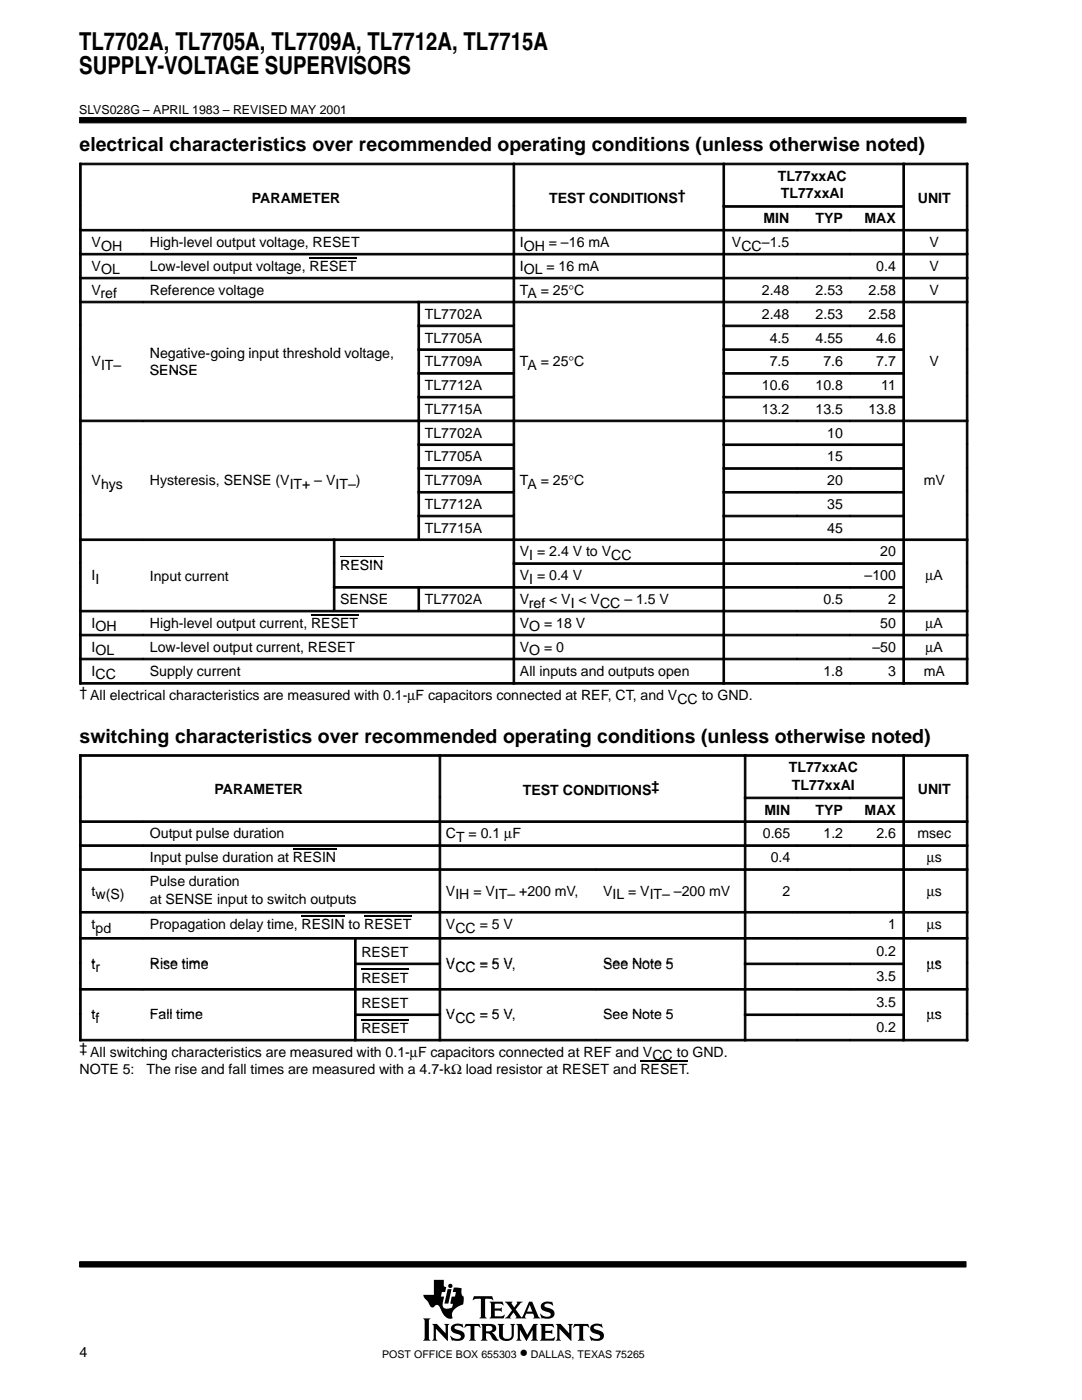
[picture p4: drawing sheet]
<svg xmlns="http://www.w3.org/2000/svg" width="216mm" height="279mm" viewBox="0 0 216 279" stroke-linecap="round" stroke-linejoin="round" font-family="sans-serif">
<g fill="#000" stroke="#000" stroke-width=".2">
<path d="M15.9 23.5h176.9v1h-176.9z" fill-rule="evenodd"/>
<path d="M15.9 251.8h176.9v1.1h-176.9z" fill-rule="evenodd"/>
</g>
<g fill="#000">
<path d="M89.3 257.3h.8l-.6 2.9h-.8z"/>
<path d="M84.4 263.1h1.5l-.3 .4v3.7l.3 .4h-1.5l.3-.6v-3.4z" fill-rule="evenodd"/>
<path d="M86.2 264.2h1l1.7 1.9v-1.5l-.3-.4h1.1l-.3 .4v3l-2.4-2.4v2l.3 .4h-1.1l.3-.6v-2.3z" fill-rule="evenodd"/>
<path d="M86.6 255.4h2v1.3l.4 .2-.2 1h-.6l-.2 .9h.6l-.2 1.1a1.11 1.11 0 0 0 .3 1.2l.6 .1 .9-.3 .2-.7-.5-.1 .2-1.3h.7l.2-.9h-.7l.3-1 1.5 .2v1l.1 .4 .3 .3v.9a.54 .54 0 0 1-.4 .7l-.4 .2a2.35 2.35 0 0 0-1.5 1.6v.4a.29 .29 0 0 1 .1 .3 .29 .29 0 0 1-.2 .3h-.1a2.21 2.21 0 0 1-2-1.9l-.1-.1a.68 .68 0 0 0-.5-.7 .68 .68 0 0 0-.8 .4 .88 .88 0 0 1-1.1-.9l-.8-.9-.2-.7h2.1z" fill-rule="evenodd"/>
<path d="M90.2 264.5a2.17 2.17 0 0 1 1.9-.2l.1-.1 .3 .8-.8-.4h-.7a.36 .36 0 0 0-.3 .4 .36 .36 0 0 0 .4 .3l.3 .1a1.19 1.19 0 0 1 1.3 1.5l-.1 .1a1.23 1.23 0 0 1-1.1 .6l-1.1-.1-.2 .1-.4-1h.1a1.37 1.37 0 0 0 2.1 .3 .6 .6 0 0 0-.8-.7 1.08 1.08 0 0 1-1-.5 1.08 1.08 0 0 1 0-1.1z" fill-rule="evenodd"/>
<path d="M92.9 264.2h2.8l.2 .8-.5-.4h-.6l-.1 .2v2.4l.3 .4h-1.4l.2-.3 .1-.3v-2.3l-.7-.1-.6 .4z" fill-rule="evenodd"/>
<path d="M94.6 258.7h3.6l.2 .8-.7-.3-.9 .1v3.4l.3 .4h-1.4l.3-.4v-3.4l-1-.1-.7 .3z" fill-rule="evenodd"/>
<path d="M95.9 264.2h2.1a.85 .85 0 0 1 1 .8 .85 .85 0 0 1-.9 .9l.4 .3 .7 1 .4 .2-.2 .1a1.11 1.11 0 0 1-1.4-.9l-.3-.4-.7-.1v1l.3 .5h-1.4l.3-.6v-2.3z" fill-rule="evenodd"/>
<path d="M97.7 259.8h2.6l.2 .7-.7-.3-1.1 .1v.8h1.1l.3-.2v.9l-.3-.2h-1.1v1l.1 .1h1.3l.5-.3h.1l-.2 .7h-2.8l.3-.5v-2.3z" fill-rule="evenodd"/>
<path d="M99.3 264.2h1.3l-.3 .4 .1 2.2 .2 .3 .8 .1a.73 .73 0 0 0 .7-.8v-1.8l-.3-.4h1l-.3 .4v1.9a1.56 1.56 0 0 1-1.3 1.2 1.56 1.56 0 0 1-1.5-.7l-.1-2.4z" fill-rule="evenodd"/>
<path d="M103 264.2h1.1l1.1 2.2 1.2-2.2h.9l-.3 .4v2.6l.4 .4h-1.4l.3-.4v-1.8l-1.3 2.2-1.3-2.2v1.7l.4 .5h-1.1l.3-.6v-2.3z" fill-rule="evenodd"/>
<path d="M100.7 259.8h1.6l-.2 .4 .5 .7 .6-.8-.1-.3h1.2l-.5 .3-.9 1.2 1 1.5a.22 .22 0 0 0 .3 .1 .22 .22 0 0 0 .1-.3l1.3-2.8h.6l1.2 2.9 .4 .4-1.4-.1a.24 .24 0 0 0 .2-.1 .24 .24 0 0 0 0-.3l-.2-.4h-1.4l-.3 .6 .3 .3h-2.2l.2-.3-.5-.9-.7 .9 .2 .3h-1.3l.5-.4 1-1.2z" fill-rule="evenodd"/>
<path d="M108.1 260.2l.1-.1a1.88 1.88 0 0 1 1.4-.3l.4 .1 .2-.2 .2 .8-1.1-.4a.44 .44 0 0 0-.7 .4 .44 .44 0 0 0 .6 .5 1.34 1.34 0 0 1 1.4 1.3 1.13 1.13 0 0 1-1.1 .9h-.8a.37 .37 0 0 0-.6 0l-.3-1h.1l.6 .5 .8 .1a.47 .47 0 0 0 .6-.5 .47 .47 0 0 0-.5-.4l-.2-.1a1.11 1.11 0 0 1-1.2-1.5z" fill-rule="evenodd"/>
<path d="M107.7 264.2h2.6l.2 .8-.6-.4-1.1 .1v.9h1l.4-.3v1l-.3-.3h-1.1v1.1h1.4l.5-.3-.2 .8h-2.8l.3-.6v-2.3z" fill-rule="evenodd"/>
<path d="M110.9 264.2h1l1.7 1.9v-1.5l-.3-.4h1l-.3 .4v3l-2.4-2.4v2l.3 .4h-1l.3-.4v-2.6z" fill-rule="evenodd"/>
<path d="M114.6 264.2h2.8l.2 .8-.5-.4h-.6l-.1 .2v2.4l.3 .4h-1.4l.3-.4v-2.4l-.1-.2h-.6l-.6 .4z" fill-rule="evenodd"/>
<path d="M118 264.5a2.12 2.12 0 0 1 1.9-.2l.1-.1 .3 .8-.8-.4h-.7a.35 .35 0 0 0-.3 .3 .35 .35 0 0 0 .2 .4l.5 .1a1.16 1.16 0 0 1 1.2 1.6 1.23 1.23 0 0 1-1.1 .6l-1.1-.1-.2 .1-.4-1 .9 .5 .7 .1a.47 .47 0 0 0 .6-.4 .47 .47 0 0 0-.6-.5 1.28 1.28 0 0 1-1.4-1.4z" fill-rule="evenodd"/>
<circle cx="89.9" cy="256.6" r=".43"/>
</g>
<g fill="#fff">
<path d="M105.7 260.4l.5 1.4h-1z"/>
<path d="M97 264.7l.6-.1a.56 .56 0 0 1 .7 .5 .56 .56 0 0 1-.7 .6h-.6z" fill-rule="evenodd"/>
</g>
<g fill="#000" stroke="#000" stroke-width=".2">
<path d="M15.9 32.6h.3v8.4h-.3z" fill-rule="evenodd"/>
<path d="M15.9 32.6h86.5v.3h-86.5z" fill-rule="evenodd"/>
<path d="M102.4 32.6h.3v8.4h-.3z" fill-rule="evenodd"/>
<path d="M102.4 32.6h41.8v.3h-41.8z" fill-rule="evenodd"/>
<path d="M144.3 32.6h.3v8.4h-.3z" fill-rule="evenodd"/>
<path d="M144.3 32.6h35.8v.3h-35.8z" fill-rule="evenodd"/>
<path d="M180.2 32.6h.3v8.4h-.3z" fill-rule="evenodd"/>
<path d="M180.2 32.6h12.9v.3h-12.9z" fill-rule="evenodd"/>
<path d="M192.8 32.6h.3v8.4h-.3z" fill-rule="evenodd"/>
<path d="M15.9 41h.3v4.8h-.3z" fill-rule="evenodd"/>
<path d="M15.9 45.8h.3v4.7h-.3z" fill-rule="evenodd"/>
<path d="M15.9 45.8h12.6v.3h-12.6z" fill-rule="evenodd"/>
<path d="M15.9 50.6h.3v4.7h-.3z" fill-rule="evenodd"/>
<path d="M15.9 50.6h12.6v.3h-12.6z" fill-rule="evenodd"/>
<path d="M15.9 55.3h.3v4.8h-.3z" fill-rule="evenodd"/>
<path d="M15.9 55.3h12.6v.4h-12.6z" fill-rule="evenodd"/>
<path d="M28.5 45.8h73.9v.3h-73.9z" fill-rule="evenodd"/>
<path d="M28.5 50.6h73.9v.3h-73.9z" fill-rule="evenodd"/>
<path d="M28.5 55.3h73.9v.4h-73.9z" fill-rule="evenodd"/>
<path d="M102.4 41h.3v4.8h-.3z" fill-rule="evenodd"/>
<path d="M102.4 45.8h.3v4.7h-.3z" fill-rule="evenodd"/>
<path d="M102.4 45.8h41.8v.3h-41.8z" fill-rule="evenodd"/>
<path d="M102.4 50.6h.3v4.7h-.3z" fill-rule="evenodd"/>
<path d="M102.4 50.6h41.8v.3h-41.8z" fill-rule="evenodd"/>
<path d="M102.4 55.3h.3v4.8h-.3z" fill-rule="evenodd"/>
<path d="M102.4 55.3h41.8v.4h-41.8z" fill-rule="evenodd"/>
<path d="M144.3 41h.3v4.8h-.3z" fill-rule="evenodd"/>
<path d="M144.3 41h14.7v.4h-14.7z" fill-rule="evenodd"/>
<path d="M144.3 45.8h.3v4.7h-.3z" fill-rule="evenodd"/>
<path d="M144.3 45.8h14.7v.3h-14.7z" fill-rule="evenodd"/>
<path d="M144.3 50.6h.3v4.7h-.3z" fill-rule="evenodd"/>
<path d="M144.3 50.6h14.7v.3h-14.7z" fill-rule="evenodd"/>
<path d="M144.3 55.3h.3v4.8h-.3z" fill-rule="evenodd"/>
<path d="M144.3 55.3h14.7v.4h-14.7z" fill-rule="evenodd"/>
<path d="M159 41h10.6v.4h-10.6z" fill-rule="evenodd"/>
<path d="M159 45.8h10.6v.3h-10.6z" fill-rule="evenodd"/>
<path d="M159 50.6h10.6v.3h-10.6z" fill-rule="evenodd"/>
<path d="M159 55.3h10.6v.4h-10.6z" fill-rule="evenodd"/>
<path d="M169.6 41h10.5v.4h-10.5z" fill-rule="evenodd"/>
<path d="M169.6 45.8h10.5v.3h-10.5z" fill-rule="evenodd"/>
<path d="M169.6 50.6h10.5v.3h-10.5z" fill-rule="evenodd"/>
<path d="M169.6 55.3h10.5v.4h-10.5z" fill-rule="evenodd"/>
<path d="M180.2 41h.3v4.8h-.3z" fill-rule="evenodd"/>
<path d="M180.2 45.8h.3v4.7h-.3z" fill-rule="evenodd"/>
<path d="M180.2 45.8h12.9v.3h-12.9z" fill-rule="evenodd"/>
<path d="M180.2 50.6h.3v4.7h-.3z" fill-rule="evenodd"/>
<path d="M180.2 50.6h12.9v.3h-12.9z" fill-rule="evenodd"/>
<path d="M180.2 55.3h.3v4.8h-.3z" fill-rule="evenodd"/>
<path d="M180.2 55.3h12.9v.4h-12.9z" fill-rule="evenodd"/>
<path d="M192.8 41h.3v4.8h-.3z" fill-rule="evenodd"/>
<path d="M192.8 45.8h.3v4.7h-.3z" fill-rule="evenodd"/>
<path d="M192.8 50.6h.3v4.7h-.3z" fill-rule="evenodd"/>
<path d="M192.8 55.3h.3v4.8h-.3z" fill-rule="evenodd"/>
<path d="M15.9 60.1h.3v4.8h-.3z" fill-rule="evenodd"/>
<path d="M15.9 60.1h12.6v.3h-12.6z" fill-rule="evenodd"/>
<path d="M15.9 64.9h.3v4.7h-.3z" fill-rule="evenodd"/>
<path d="M15.9 69.6h.3v4.7h-.3z" fill-rule="evenodd"/>
<path d="M15.9 74.4h.3v4.7h-.3z" fill-rule="evenodd"/>
<path d="M15.9 79.1h.3v4.7h-.3z" fill-rule="evenodd"/>
<path d="M28.5 60.1h54.9v.3h-54.9z" fill-rule="evenodd"/>
<path d="M83.4 60.1h.3v4.8h-.3z" fill-rule="evenodd"/>
<path d="M83.4 60.1h19v.3h-19z" fill-rule="evenodd"/>
<path d="M83.4 64.9h.3v4.7h-.3z" fill-rule="evenodd"/>
<path d="M83.4 64.9h19v.3h-19z" fill-rule="evenodd"/>
<path d="M83.4 69.6h.3v4.7h-.3z" fill-rule="evenodd"/>
<path d="M83.4 69.6h19v.3h-19z" fill-rule="evenodd"/>
<path d="M83.4 74.4h.3v4.7h-.3z" fill-rule="evenodd"/>
<path d="M83.4 74.4h19v.3h-19z" fill-rule="evenodd"/>
<path d="M83.4 79.1h.3v4.7h-.3z" fill-rule="evenodd"/>
<path d="M83.4 79.1h19v.3h-19z" fill-rule="evenodd"/>
<path d="M102.4 60.1h.3v4.8h-.3z" fill-rule="evenodd"/>
<path d="M102.4 60.1h41.8v.3h-41.8z" fill-rule="evenodd"/>
<path d="M102.4 64.9h.3v4.7h-.3z" fill-rule="evenodd"/>
<path d="M102.4 69.6h.3v4.7h-.3z" fill-rule="evenodd"/>
<path d="M102.4 74.4h.3v4.7h-.3z" fill-rule="evenodd"/>
<path d="M102.4 79.1h.3v4.7h-.3z" fill-rule="evenodd"/>
<path d="M144.3 60.1h.3v4.8h-.3z" fill-rule="evenodd"/>
<path d="M144.3 60.1h14.7v.3h-14.7z" fill-rule="evenodd"/>
<path d="M144.3 64.9h.3v4.7h-.3z" fill-rule="evenodd"/>
<path d="M144.3 64.9h14.7v.3h-14.7z" fill-rule="evenodd"/>
<path d="M144.3 69.6h.3v4.7h-.3z" fill-rule="evenodd"/>
<path d="M144.3 69.6h14.7v.3h-14.7z" fill-rule="evenodd"/>
<path d="M144.3 74.4h.3v4.7h-.3z" fill-rule="evenodd"/>
<path d="M144.3 74.4h14.7v.3h-14.7z" fill-rule="evenodd"/>
<path d="M144.3 79.1h.3v4.7h-.3z" fill-rule="evenodd"/>
<path d="M144.3 79.1h14.7v.3h-14.7z" fill-rule="evenodd"/>
<path d="M159 60.1h10.6v.3h-10.6z" fill-rule="evenodd"/>
<path d="M159 64.9h10.6v.3h-10.6z" fill-rule="evenodd"/>
<path d="M159 69.6h10.6v.3h-10.6z" fill-rule="evenodd"/>
<path d="M159 74.4h10.6v.3h-10.6z" fill-rule="evenodd"/>
<path d="M159 79.1h10.6v.3h-10.6z" fill-rule="evenodd"/>
<path d="M169.6 60.1h10.5v.3h-10.5z" fill-rule="evenodd"/>
<path d="M169.6 64.9h10.5v.3h-10.5z" fill-rule="evenodd"/>
<path d="M169.6 69.6h10.5v.3h-10.5z" fill-rule="evenodd"/>
<path d="M169.6 74.4h10.5v.3h-10.5z" fill-rule="evenodd"/>
<path d="M169.6 79.1h10.5v.3h-10.5z" fill-rule="evenodd"/>
<path d="M180.2 60.1h.3v4.8h-.3z" fill-rule="evenodd"/>
<path d="M180.2 60.1h12.9v.3h-12.9z" fill-rule="evenodd"/>
<path d="M180.2 64.9h.3v4.7h-.3z" fill-rule="evenodd"/>
<path d="M180.2 69.6h.3v4.7h-.3z" fill-rule="evenodd"/>
<path d="M180.2 74.4h.3v4.7h-.3z" fill-rule="evenodd"/>
<path d="M180.2 79.1h.3v4.7h-.3z" fill-rule="evenodd"/>
<path d="M192.8 60.1h.3v4.8h-.3z" fill-rule="evenodd"/>
<path d="M192.8 64.9h.3v4.7h-.3z" fill-rule="evenodd"/>
<path d="M192.8 69.6h.3v4.7h-.3z" fill-rule="evenodd"/>
<path d="M192.8 74.4h.3v4.7h-.3z" fill-rule="evenodd"/>
<path d="M192.8 79.1h.3v4.7h-.3z" fill-rule="evenodd"/>
<path d="M15.9 83.8h.3v4.8h-.3z" fill-rule="evenodd"/>
<path d="M15.9 83.8h12.6v.4h-12.6z" fill-rule="evenodd"/>
<path d="M15.9 88.6h.3v4.7h-.3z" fill-rule="evenodd"/>
<path d="M15.9 93.3h.3v4.8h-.3z" fill-rule="evenodd"/>
<path d="M15.9 98.1h.3v4.7h-.3z" fill-rule="evenodd"/>
<path d="M28.5 83.8h54.9v.4h-54.9z" fill-rule="evenodd"/>
<path d="M83.4 83.8h.3v4.8h-.3z" fill-rule="evenodd"/>
<path d="M83.4 83.8h19v.4h-19z" fill-rule="evenodd"/>
<path d="M83.4 88.6h.3v4.7h-.3z" fill-rule="evenodd"/>
<path d="M83.4 88.6h19v.3h-19z" fill-rule="evenodd"/>
<path d="M83.4 93.3h.3v4.8h-.3z" fill-rule="evenodd"/>
<path d="M83.4 93.3h19v.4h-19z" fill-rule="evenodd"/>
<path d="M83.4 98.1h.3v4.7h-.3z" fill-rule="evenodd"/>
<path d="M83.4 98.1h19v.3h-19z" fill-rule="evenodd"/>
<path d="M102.4 83.8h.3v4.8h-.3z" fill-rule="evenodd"/>
<path d="M102.4 83.8h41.8v.4h-41.8z" fill-rule="evenodd"/>
<path d="M102.4 88.6h.3v4.7h-.3z" fill-rule="evenodd"/>
<path d="M102.4 93.3h.3v4.8h-.3z" fill-rule="evenodd"/>
<path d="M102.4 98.1h.3v4.7h-.3z" fill-rule="evenodd"/>
<path d="M144.3 83.8h.3v4.8h-.3z" fill-rule="evenodd"/>
<path d="M144.3 83.8h14.7v.4h-14.7z" fill-rule="evenodd"/>
<path d="M144.3 88.6h.3v4.7h-.3z" fill-rule="evenodd"/>
<path d="M144.3 88.6h14.7v.3h-14.7z" fill-rule="evenodd"/>
<path d="M144.3 93.3h.3v4.8h-.3z" fill-rule="evenodd"/>
<path d="M144.3 93.3h14.7v.4h-14.7z" fill-rule="evenodd"/>
<path d="M144.3 98.1h.3v4.7h-.3z" fill-rule="evenodd"/>
<path d="M144.3 98.1h14.7v.3h-14.7z" fill-rule="evenodd"/>
<path d="M159 83.8h10.6v.4h-10.6z" fill-rule="evenodd"/>
<path d="M159 88.6h10.6v.3h-10.6z" fill-rule="evenodd"/>
<path d="M159 93.3h10.6v.4h-10.6z" fill-rule="evenodd"/>
<path d="M159 98.1h10.6v.3h-10.6z" fill-rule="evenodd"/>
<path d="M169.6 83.8h10.5v.4h-10.5z" fill-rule="evenodd"/>
<path d="M169.6 88.6h10.5v.3h-10.5z" fill-rule="evenodd"/>
<path d="M169.6 93.3h10.5v.4h-10.5z" fill-rule="evenodd"/>
<path d="M169.6 98.1h10.5v.3h-10.5z" fill-rule="evenodd"/>
<path d="M180.2 83.8h.3v4.8h-.3z" fill-rule="evenodd"/>
<path d="M180.2 83.8h12.9v.4h-12.9z" fill-rule="evenodd"/>
<path d="M180.2 88.6h.3v4.7h-.3z" fill-rule="evenodd"/>
<path d="M180.2 93.3h.3v4.8h-.3z" fill-rule="evenodd"/>
<path d="M180.2 98.1h.3v4.7h-.3z" fill-rule="evenodd"/>
<path d="M192.8 83.8h.3v4.8h-.3z" fill-rule="evenodd"/>
<path d="M192.8 88.6h.3v4.7h-.3z" fill-rule="evenodd"/>
<path d="M192.8 93.3h.3v4.8h-.3z" fill-rule="evenodd"/>
<path d="M192.8 98.1h.3v4.7h-.3z" fill-rule="evenodd"/>
<path d="M15.9 102.8h.3v4.7h-.3z" fill-rule="evenodd"/>
<path d="M15.9 107.6h.3v4.7h-.3z" fill-rule="evenodd"/>
<path d="M15.9 107.6h12.6v.3h-12.6z" fill-rule="evenodd"/>
<path d="M15.9 112.3h.3v4.7h-.3z" fill-rule="evenodd"/>
<path d="M15.9 117.1h.3v4.7h-.3z" fill-rule="evenodd"/>
<path d="M28.5 107.6h38v.3h-38z" fill-rule="evenodd"/>
<path d="M66.5 107.6h.3v4.7h-.3z" fill-rule="evenodd"/>
<path d="M66.5 107.6h35.9v.3h-35.9z" fill-rule="evenodd"/>
<path d="M66.5 112.3h.3v4.7h-.3z" fill-rule="evenodd"/>
<path d="M66.5 117.1h.3v4.7h-.3z" fill-rule="evenodd"/>
<path d="M66.5 117.1h16.9v.3h-16.9z" fill-rule="evenodd"/>
<path d="M83.4 102.8h.3v4.7h-.3z" fill-rule="evenodd"/>
<path d="M83.4 102.8h19v.3h-19z" fill-rule="evenodd"/>
<path d="M83.4 117.1h.3v4.7h-.3z" fill-rule="evenodd"/>
<path d="M83.4 117.1h19v.3h-19z" fill-rule="evenodd"/>
<path d="M102.4 102.8h.3v4.7h-.3z" fill-rule="evenodd"/>
<path d="M102.4 107.6h.3v4.7h-.3z" fill-rule="evenodd"/>
<path d="M102.4 107.6h41.8v.3h-41.8z" fill-rule="evenodd"/>
<path d="M102.4 112.3h.3v4.7h-.3z" fill-rule="evenodd"/>
<path d="M102.4 112.3h41.8v.3h-41.8z" fill-rule="evenodd"/>
<path d="M102.4 117.1h.3v4.7h-.3z" fill-rule="evenodd"/>
<path d="M102.4 117.1h41.8v.3h-41.8z" fill-rule="evenodd"/>
<path d="M144.3 102.8h.3v4.7h-.3z" fill-rule="evenodd"/>
<path d="M144.3 102.8h14.7v.3h-14.7z" fill-rule="evenodd"/>
<path d="M144.3 107.6h.3v4.7h-.3z" fill-rule="evenodd"/>
<path d="M144.3 107.6h14.7v.3h-14.7z" fill-rule="evenodd"/>
<path d="M144.3 112.3h.3v4.7h-.3z" fill-rule="evenodd"/>
<path d="M144.3 112.3h14.7v.3h-14.7z" fill-rule="evenodd"/>
<path d="M144.3 117.1h.3v4.7h-.3z" fill-rule="evenodd"/>
<path d="M144.3 117.1h14.7v.3h-14.7z" fill-rule="evenodd"/>
<path d="M159 102.8h10.6v.3h-10.6z" fill-rule="evenodd"/>
<path d="M159 107.6h10.6v.3h-10.6z" fill-rule="evenodd"/>
<path d="M159 112.3h10.6v.3h-10.6z" fill-rule="evenodd"/>
<path d="M159 117.1h10.6v.3h-10.6z" fill-rule="evenodd"/>
<path d="M169.6 102.8h10.5v.3h-10.5z" fill-rule="evenodd"/>
<path d="M169.6 107.6h10.5v.3h-10.5z" fill-rule="evenodd"/>
<path d="M169.6 112.3h10.5v.3h-10.5z" fill-rule="evenodd"/>
<path d="M169.6 117.1h10.5v.3h-10.5z" fill-rule="evenodd"/>
<path d="M180.2 102.8h.3v4.7h-.3z" fill-rule="evenodd"/>
<path d="M180.2 107.6h.3v4.7h-.3z" fill-rule="evenodd"/>
<path d="M180.2 107.6h12.9v.3h-12.9z" fill-rule="evenodd"/>
<path d="M180.2 112.3h.3v4.7h-.3z" fill-rule="evenodd"/>
<path d="M180.2 117.1h.3v4.7h-.3z" fill-rule="evenodd"/>
<path d="M192.8 102.8h.3v4.7h-.3z" fill-rule="evenodd"/>
<path d="M192.8 107.6h.3v4.7h-.3z" fill-rule="evenodd"/>
<path d="M192.8 112.3h.3v4.7h-.3z" fill-rule="evenodd"/>
<path d="M192.8 117.1h.3v4.7h-.3z" fill-rule="evenodd"/>
<path d="M15.9 121.8h.3v4.8h-.3z" fill-rule="evenodd"/>
<path d="M15.9 121.8h12.6v.3h-12.6z" fill-rule="evenodd"/>
<path d="M15.9 126.6h.3v4.7h-.3z" fill-rule="evenodd"/>
<path d="M15.9 126.6h12.6v.3h-12.6z" fill-rule="evenodd"/>
<path d="M15.9 131.4h.3v5.1h-.3z" fill-rule="evenodd"/>
<path d="M15.9 131.4h12.6v.3h-12.6z" fill-rule="evenodd"/>
<path d="M15.9 136.2h12.6v.3h-12.6z" fill-rule="evenodd"/>
<path d="M28.5 121.8h73.9v.3h-73.9z" fill-rule="evenodd"/>
<path d="M28.5 126.6h73.9v.3h-73.9z" fill-rule="evenodd"/>
<path d="M28.5 131.4h73.9v.3h-73.9z" fill-rule="evenodd"/>
<path d="M28.5 136.2h73.9v.3h-73.9z" fill-rule="evenodd"/>
<path d="M102.4 121.8h.3v4.8h-.3z" fill-rule="evenodd"/>
<path d="M102.4 121.8h41.8v.3h-41.8z" fill-rule="evenodd"/>
<path d="M102.4 126.6h.3v4.7h-.3z" fill-rule="evenodd"/>
<path d="M102.4 126.6h41.8v.3h-41.8z" fill-rule="evenodd"/>
<path d="M102.4 131.4h.3v5.1h-.3z" fill-rule="evenodd"/>
<path d="M102.4 131.4h41.8v.3h-41.8z" fill-rule="evenodd"/>
<path d="M102.4 136.2h41.8v.3h-41.8z" fill-rule="evenodd"/>
<path d="M144.3 121.8h.3v4.8h-.3z" fill-rule="evenodd"/>
<path d="M144.3 121.8h14.7v.3h-14.7z" fill-rule="evenodd"/>
<path d="M144.3 126.6h.3v4.7h-.3z" fill-rule="evenodd"/>
<path d="M144.3 126.6h14.7v.3h-14.7z" fill-rule="evenodd"/>
<path d="M144.3 131.4h.3v5.1h-.3z" fill-rule="evenodd"/>
<path d="M144.3 131.4h14.7v.3h-14.7z" fill-rule="evenodd"/>
<path d="M144.3 136.2h14.7v.3h-14.7z" fill-rule="evenodd"/>
<path d="M159 121.8h10.6v.3h-10.6z" fill-rule="evenodd"/>
<path d="M159 126.6h10.6v.3h-10.6z" fill-rule="evenodd"/>
<path d="M159 131.4h10.6v.3h-10.6z" fill-rule="evenodd"/>
<path d="M159 136.2h10.6v.3h-10.6z" fill-rule="evenodd"/>
<path d="M169.6 121.8h10.5v.3h-10.5z" fill-rule="evenodd"/>
<path d="M169.6 126.6h10.5v.3h-10.5z" fill-rule="evenodd"/>
<path d="M169.6 131.4h10.5v.3h-10.5z" fill-rule="evenodd"/>
<path d="M169.6 136.2h10.5v.3h-10.5z" fill-rule="evenodd"/>
<path d="M180.2 121.8h.3v4.8h-.3z" fill-rule="evenodd"/>
<path d="M180.2 121.8h12.9v.3h-12.9z" fill-rule="evenodd"/>
<path d="M180.2 126.6h.3v4.7h-.3z" fill-rule="evenodd"/>
<path d="M180.2 126.6h12.9v.3h-12.9z" fill-rule="evenodd"/>
<path d="M180.2 131.4h.3v5.1h-.3z" fill-rule="evenodd"/>
<path d="M180.2 131.4h12.9v.3h-12.9z" fill-rule="evenodd"/>
<path d="M180.2 136.2h12.9v.3h-12.9z" fill-rule="evenodd"/>
<path d="M192.8 121.8h.3v4.8h-.3z" fill-rule="evenodd"/>
<path d="M192.8 126.6h.3v4.7h-.3z" fill-rule="evenodd"/>
<path d="M192.8 131.4h.3v5.1h-.3z" fill-rule="evenodd"/>
<path d="M15.9 150.6h.3v8.5h-.3z" fill-rule="evenodd"/>
<path d="M15.9 150.6h71.7v.3h-71.7z" fill-rule="evenodd"/>
<path d="M15.9 159.1h.3v4.7h-.3z" fill-rule="evenodd"/>
<path d="M87.6 150.6h.3v8.5h-.3z" fill-rule="evenodd"/>
<path d="M87.6 150.6h60.9v.3h-60.9z" fill-rule="evenodd"/>
<path d="M87.6 159.1h.3v4.7h-.3z" fill-rule="evenodd"/>
<path d="M148.5 150.6h.3v8.5h-.3z" fill-rule="evenodd"/>
<path d="M148.5 150.6h31.6v.3h-31.6z" fill-rule="evenodd"/>
<path d="M148.5 159.1h.3v4.7h-.3z" fill-rule="evenodd"/>
<path d="M148.5 159.1h10.5v.3h-10.5z" fill-rule="evenodd"/>
<path d="M159.1 159.1h10.5v.3h-10.5z" fill-rule="evenodd"/>
<path d="M169.6 159.1h10.5v.3h-10.5z" fill-rule="evenodd"/>
<path d="M180.2 150.6h.3v8.5h-.3z" fill-rule="evenodd"/>
<path d="M180.2 150.6h12.9v.3h-12.9z" fill-rule="evenodd"/>
<path d="M180.2 159.1h.3v4.7h-.3z" fill-rule="evenodd"/>
<path d="M192.8 150.6h.3v8.5h-.3z" fill-rule="evenodd"/>
<path d="M192.8 159.1h.3v4.7h-.3z" fill-rule="evenodd"/>
<path d="M15.9 163.8h.3v4.8h-.3z" fill-rule="evenodd"/>
<path d="M15.9 163.8h12.6v.3h-12.6z" fill-rule="evenodd"/>
<path d="M15.9 168.6h.3v4.8h-.3z" fill-rule="evenodd"/>
<path d="M15.9 168.6h12.6v.3h-12.6z" fill-rule="evenodd"/>
<path d="M15.9 173.4h.3v8.5h-.3z" fill-rule="evenodd"/>
<path d="M15.9 173.4h12.6v.3h-12.6z" fill-rule="evenodd"/>
<path d="M28.5 163.8h59.1v.3h-59.1z" fill-rule="evenodd"/>
<path d="M28.5 168.6h59.1v.3h-59.1z" fill-rule="evenodd"/>
<path d="M28.5 173.4h59.1v.3h-59.1z" fill-rule="evenodd"/>
<path d="M87.6 163.8h.3v4.8h-.3z" fill-rule="evenodd"/>
<path d="M87.6 163.8h60.9v.3h-60.9z" fill-rule="evenodd"/>
<path d="M87.6 168.6h.3v4.8h-.3z" fill-rule="evenodd"/>
<path d="M87.6 168.6h60.9v.3h-60.9z" fill-rule="evenodd"/>
<path d="M87.6 173.4h.3v8.5h-.3z" fill-rule="evenodd"/>
<path d="M87.6 173.4h31.4v.3h-31.4z" fill-rule="evenodd"/>
<path d="M119 173.4h29.5v.3h-29.5z" fill-rule="evenodd"/>
<path d="M148.5 163.8h.3v4.8h-.3z" fill-rule="evenodd"/>
<path d="M148.5 163.8h10.5v.3h-10.5z" fill-rule="evenodd"/>
<path d="M148.5 168.6h.3v4.8h-.3z" fill-rule="evenodd"/>
<path d="M148.5 168.6h10.5v.3h-10.5z" fill-rule="evenodd"/>
<path d="M148.5 173.4h.3v8.5h-.3z" fill-rule="evenodd"/>
<path d="M148.5 173.4h10.5v.3h-10.5z" fill-rule="evenodd"/>
<path d="M159.1 163.8h10.5v.3h-10.5z" fill-rule="evenodd"/>
<path d="M159.1 168.6h10.5v.3h-10.5z" fill-rule="evenodd"/>
<path d="M159.1 173.4h10.5v.3h-10.5z" fill-rule="evenodd"/>
<path d="M169.6 163.8h10.5v.3h-10.5z" fill-rule="evenodd"/>
<path d="M169.6 168.6h10.5v.3h-10.5z" fill-rule="evenodd"/>
<path d="M169.6 173.4h10.5v.3h-10.5z" fill-rule="evenodd"/>
<path d="M180.2 163.8h.3v4.8h-.3z" fill-rule="evenodd"/>
<path d="M180.2 163.8h12.9v.3h-12.9z" fill-rule="evenodd"/>
<path d="M180.2 168.6h.3v4.8h-.3z" fill-rule="evenodd"/>
<path d="M180.2 168.6h12.9v.3h-12.9z" fill-rule="evenodd"/>
<path d="M180.2 173.4h.3v8.5h-.3z" fill-rule="evenodd"/>
<path d="M180.2 173.4h12.9v.3h-12.9z" fill-rule="evenodd"/>
<path d="M192.8 163.8h.3v4.8h-.3z" fill-rule="evenodd"/>
<path d="M192.8 168.6h.3v4.8h-.3z" fill-rule="evenodd"/>
<path d="M192.8 173.4h.3v8.5h-.3z" fill-rule="evenodd"/>
<path d="M15.9 181.9h.3v5.2h-.3z" fill-rule="evenodd"/>
<path d="M15.9 181.9h12.6v.3h-12.6z" fill-rule="evenodd"/>
<path d="M15.9 187.1h.3v5.1h-.3z" fill-rule="evenodd"/>
<path d="M15.9 187.1h12.6v.3h-12.6z" fill-rule="evenodd"/>
<path d="M15.9 192.2h.3v5.1h-.3z" fill-rule="evenodd"/>
<path d="M15.9 197.3h.3v5h-.3z" fill-rule="evenodd"/>
<path d="M15.9 197.3h12.6v.3h-12.6z" fill-rule="evenodd"/>
<path d="M28.5 181.9h59.1v.3h-59.1z" fill-rule="evenodd"/>
<path d="M28.5 187.1h42.2v.3h-42.2z" fill-rule="evenodd"/>
<path d="M28.5 197.3h42.2v.3h-42.2z" fill-rule="evenodd"/>
<path d="M70.7 187.1h.4v5.1h-.4z" fill-rule="evenodd"/>
<path d="M70.7 187.1h16.9v.3h-16.9z" fill-rule="evenodd"/>
<path d="M70.7 192.2h.4v5.1h-.4z" fill-rule="evenodd"/>
<path d="M70.7 192.2h16.9v.3h-16.9z" fill-rule="evenodd"/>
<path d="M70.7 197.3h.4v5h-.4z" fill-rule="evenodd"/>
<path d="M70.7 197.3h16.9v.3h-16.9z" fill-rule="evenodd"/>
<path d="M87.6 181.9h.3v5.2h-.3z" fill-rule="evenodd"/>
<path d="M87.6 181.9h60.9v.3h-60.9z" fill-rule="evenodd"/>
<path d="M87.6 187.1h.3v5.1h-.3z" fill-rule="evenodd"/>
<path d="M87.6 187.1h31.4v.3h-31.4z" fill-rule="evenodd"/>
<path d="M87.6 192.2h.3v5.1h-.3z" fill-rule="evenodd"/>
<path d="M87.6 197.3h.3v5h-.3z" fill-rule="evenodd"/>
<path d="M87.6 197.3h31.4v.3h-31.4z" fill-rule="evenodd"/>
<path d="M119 187.1h29.5v.3h-29.5z" fill-rule="evenodd"/>
<path d="M119 197.3h29.5v.3h-29.5z" fill-rule="evenodd"/>
<path d="M148.5 181.9h.3v5.2h-.3z" fill-rule="evenodd"/>
<path d="M148.5 181.9h10.5v.3h-10.5z" fill-rule="evenodd"/>
<path d="M148.5 187.1h.3v5.1h-.3z" fill-rule="evenodd"/>
<path d="M148.5 187.1h10.5v.3h-10.5z" fill-rule="evenodd"/>
<path d="M148.5 192.2h.3v5.1h-.3z" fill-rule="evenodd"/>
<path d="M148.5 192.2h10.5v.3h-10.5z" fill-rule="evenodd"/>
<path d="M148.5 197.3h.3v5h-.3z" fill-rule="evenodd"/>
<path d="M148.5 197.3h10.5v.3h-10.5z" fill-rule="evenodd"/>
<path d="M159.1 181.9h10.5v.3h-10.5z" fill-rule="evenodd"/>
<path d="M159.1 187.1h10.5v.3h-10.5z" fill-rule="evenodd"/>
<path d="M159.1 192.2h10.5v.3h-10.5z" fill-rule="evenodd"/>
<path d="M159.1 197.3h10.5v.3h-10.5z" fill-rule="evenodd"/>
<path d="M169.6 181.9h10.5v.3h-10.5z" fill-rule="evenodd"/>
<path d="M169.6 187.1h10.5v.3h-10.5z" fill-rule="evenodd"/>
<path d="M169.6 192.2h10.5v.3h-10.5z" fill-rule="evenodd"/>
<path d="M169.6 197.3h10.5v.3h-10.5z" fill-rule="evenodd"/>
<path d="M180.2 181.9h.3v5.2h-.3z" fill-rule="evenodd"/>
<path d="M180.2 181.9h12.9v.3h-12.9z" fill-rule="evenodd"/>
<path d="M180.2 187.1h.3v5.1h-.3z" fill-rule="evenodd"/>
<path d="M180.2 187.1h12.9v.3h-12.9z" fill-rule="evenodd"/>
<path d="M180.2 192.2h.3v5.1h-.3z" fill-rule="evenodd"/>
<path d="M180.2 197.3h.3v5h-.3z" fill-rule="evenodd"/>
<path d="M180.2 197.3h12.9v.3h-12.9z" fill-rule="evenodd"/>
<path d="M192.8 181.9h.3v5.2h-.3z" fill-rule="evenodd"/>
<path d="M192.8 187.1h.3v5.1h-.3z" fill-rule="evenodd"/>
<path d="M192.8 192.2h.3v5.1h-.3z" fill-rule="evenodd"/>
<path d="M192.8 197.3h.3v5h-.3z" fill-rule="evenodd"/>
<path d="M15.9 202.4h.3v5.3h-.3z" fill-rule="evenodd"/>
<path d="M15.9 207.4h12.6v.3h-12.6z" fill-rule="evenodd"/>
<path d="M28.5 207.4h42.2v.3h-42.2z" fill-rule="evenodd"/>
<path d="M70.7 202.4h.4v5.3h-.4z" fill-rule="evenodd"/>
<path d="M70.7 202.4h16.9v.3h-16.9z" fill-rule="evenodd"/>
<path d="M70.7 207.4h16.9v.3h-16.9z" fill-rule="evenodd"/>
<path d="M87.6 202.4h.3v5.3h-.3z" fill-rule="evenodd"/>
<path d="M87.6 207.4h31.4v.3h-31.4z" fill-rule="evenodd"/>
<path d="M119 207.4h29.5v.3h-29.5z" fill-rule="evenodd"/>
<path d="M148.5 202.4h.3v5.3h-.3z" fill-rule="evenodd"/>
<path d="M148.5 202.4h10.5v.3h-10.5z" fill-rule="evenodd"/>
<path d="M148.5 207.4h10.5v.3h-10.5z" fill-rule="evenodd"/>
<path d="M159.1 202.4h10.5v.3h-10.5z" fill-rule="evenodd"/>
<path d="M159.1 207.4h10.5v.3h-10.5z" fill-rule="evenodd"/>
<path d="M169.6 202.4h10.5v.3h-10.5z" fill-rule="evenodd"/>
<path d="M169.6 207.4h10.5v.3h-10.5z" fill-rule="evenodd"/>
<path d="M180.2 202.4h.3v5.3h-.3z" fill-rule="evenodd"/>
<path d="M180.2 207.4h12.9v.3h-12.9z" fill-rule="evenodd"/>
<path d="M192.8 202.4h.3v5.3h-.3z" fill-rule="evenodd"/>
</g>
<path d="M61.8 51.4h9.4M62.1 122.6h9.4M58.5 169.4h8.6M60.2 182.7h8.6M72.1 193.4h9.4M72.7 182.7h9.4M72.1 203.5h9.4M127.8 211.7h9.4" fill="none" stroke="#000" stroke-width=".36"/>
<path d="M67.9 111.1h8.6" fill="none" stroke="#000" stroke-width=".2"/>
<g font-size="4.9">
<text x="15.8" y="9.9">TL7702A, TL7705A, TL7709A, TL7712A, TL7715A</text>
<text x="15.8" y="14.8">SUPPLY-VOLTAGE SUPERVISORS</text>
</g>
<g font-size="3.9">
<text x="15.9" y="30.2">electrical characteristics over recommended operating conditions (unless otherwise noted)</text>
<text x="15.9" y="148.2">switching characteristics over recommended operating conditions (unless otherwise noted)</text>
</g>
<text font-size="3.5" x="103.7" y="271">•</text>
<g font-size="2.8">
<text x="50.3" y="40.4">PARAMETER</text>
<text x="109.6" y="40.5">TEST CONDITIONS†</text>
<text x="155.2" y="36">TL77xxAC</text>
<text x="155.8" y="39.6">TL77xxAI</text>
<text x="183.1" y="40.4">UNIT</text>
<text x="152.3" y="44.5">MIN</text>
<text x="162.7" y="44.5">TYP</text>
<text x="172.5" y="44.5">MAX</text>
<text x="18.3" y="49.3">VOH</text>
<text x="29.9" y="49.3">High-level output voltage, RESET</text>
<text x="103.7" y="49.3">IOH = –16 mA</text>
<text x="146.1" y="49.3">VCC–1.5</text>
<text x="185.5" y="49.3">V</text>
<text x="18.3" y="54.1">VOL</text>
<text x="18.3" y="58.9">Vref</text>
<text x="29.9" y="54.1">Low-level output voltage, RESET</text>
<text x="29.9" y="58.9">Reference voltage</text>
<text x="103.7" y="54.1">IOL = 16 mA</text>
<text x="103.7" y="58.9">TA = 25°C</text>
<text x="152" y="58.9">2.48</text>
<text x="162.7" y="58.9">2.53</text>
<text x="173.3" y="58.9">2.58</text>
<text x="174.9" y="54.1">0.4</text>
<text x="185.5" y="54.1">V</text>
<text x="185.5" y="58.9">V</text>
<text x="84.8" y="63.6">TL7702A</text>
<text x="152" y="63.6">2.48</text>
<text x="162.7" y="63.6">2.53</text>
<text x="173.3" y="63.6">2.58</text>
<text x="29.9" y="71.4">N</text>
<text x="29.9" y="71.4">Negative-going input threshold voltage,</text>
<text x="36.6" y="71.4">ti</text>
<text x="45.1" y="71.4">i</text>
<text x="49.6" y="71.4">i</text>
<text x="54.9" y="71.4">t th</text>
<text x="62.7" y="71.4">h ld</text>
<text x="71.7" y="71.4">lt</text>
<text x="84.8" y="68.4">TL7705A</text>
<text x="153.6" y="68.4">4.5</text>
<text x="162.7" y="68.4">4.55</text>
<text x="174.9" y="68.4">4.6</text>
<text x="18.3" y="73.1">VIT–</text>
<text x="29.9" y="74.9">SENSE</text>
<text x="84.8" y="73.1">TL7709A</text>
<text x="84.8" y="77.8">TL7712A</text>
<text x="103.7" y="73.1">TA = 25°C</text>
<text x="152" y="77.8">10.6</text>
<text x="153.6" y="73.1">7.5</text>
<text x="162.7" y="77.8">10.8</text>
<text x="164.3" y="73.1">7.6</text>
<text x="174.9" y="73.1">7.7</text>
<text x="175.8" y="77.8">11</text>
<text x="185.5" y="73.1">V</text>
<text x="84.8" y="82.6">TL7715A</text>
<text x="152" y="82.6">13.2</text>
<text x="162.7" y="82.6">13.5</text>
<text x="173.3" y="82.6">13.8</text>
<text x="84.8" y="87.3">TL7702A</text>
<text x="165.1" y="87.3">10</text>
<text x="84.8" y="92.1">TL7705A</text>
<text x="165.1" y="92.1">15</text>
<text x="18.3" y="96.8">Vhys</text>
<text x="29.9" y="96.8">Hysteresis, SENSE (VIT+ – VIT–)</text>
<text x="84.8" y="96.8">TL7709A</text>
<text x="84.8" y="101.6">TL7712A</text>
<text x="103.7" y="96.8">TA = 25°C</text>
<text x="165.1" y="96.8">20</text>
<text x="165.1" y="101.6">35</text>
<text x="184.3" y="96.8">mV</text>
<text x="84.8" y="106.3">TL7715A</text>
<text x="165.1" y="106.3">45</text>
<text x="67.9" y="113.7">RESIN</text>
<text x="103.7" y="111">VI = 2.4 V to VCC</text>
<text x="175.6" y="111">20</text>
<text x="18.3" y="115.8">II</text>
<text x="29.9" y="116">Input current</text>
<text x="103.7" y="115.8">VI = 0.4 V</text>
<text x="172.5" y="115.8">–100</text>
<text x="184.7" y="115.8">µA</text>
<text x="18.3" y="125.3">IOH</text>
<text x="29.9" y="125.3">High-level output current, RESET</text>
<text x="67.9" y="120.5">SENSE</text>
<text x="84.8" y="120.5">TL7702A</text>
<text x="103.7" y="120.5">Vref &lt; VI &lt; VCC – 1.5 V</text>
<text x="103.7" y="125.3">VO = 18 V</text>
<text x="164.3" y="120.5">0.5</text>
<text x="175.6" y="125.3">50</text>
<text x="177.2" y="120.5">2</text>
<text x="184.7" y="125.3">µA</text>
<text x="18.3" y="130.1">IOL</text>
<text x="29.9" y="130.1">Low-level output current, RESET</text>
<text x="103.7" y="130.1">VO = 0</text>
<text x="174.1" y="130.1">–50</text>
<text x="184.7" y="130.1">µA</text>
<text x="18.3" y="134.9">ICC</text>
<text x="29.9" y="134.9">Supply current</text>
<text x="103.7" y="134.9">All inputs and outputs open</text>
<text x="164.3" y="134.9">1.8</text>
<text x="177.2" y="134.9">3</text>
<text x="184.3" y="134.9">mA</text>
<text x="15.9" y="139">† All electrical characteristics are measured with 0.1-µF capacitors connected at REF, CT, and V</text>
<text x="135.2" y="140.4">CC to GND.</text>
<text x="157.4" y="154.1">TL77xxAC</text>
<text x="42.8" y="158.5">PARAMETER</text>
<text x="104.3" y="158.6">TEST CONDITIONS‡</text>
<text x="158" y="157.6">TL77xxAI</text>
<text x="183.1" y="158.5">UNIT</text>
<text x="29.9" y="167.3">Output pulse duration</text>
<text x="89" y="167.3">CT = 0.1 µF</text>
<text x="152.2" y="167.3">0.65</text>
<text x="152.5" y="162.6">MIN</text>
<text x="162.7" y="162.6">TYP</text>
<text x="164.3" y="167.3">1.2</text>
<text x="172.5" y="162.6">MAX</text>
<text x="174.9" y="167.3">2.6</text>
<text x="183.1" y="167.3">msec</text>
<text x="29.9" y="172.1">Input pulse duration at RESIN</text>
<text x="153.8" y="172.1">0.4</text>
<text x="184.9" y="172.1">µs</text>
<text x="18.3" y="178.8">tw(S)</text>
<text x="29.9" y="176.9">Pulse duration</text>
<text x="89" y="178.8">VIH = VIT– +200 mV,</text>
<text x="120.3" y="178.8">VIL = VIT– –200 mV</text>
<text x="156.1" y="178.8">2</text>
<text x="184.9" y="178.8">µs</text>
<text x="18.3" y="185.4">tpd</text>
<text x="29.9" y="180.4">at SENSE input to switch outputs</text>
<text x="29.9" y="185.4">Propagation delay time, RESIN to RESET</text>
<text x="89" y="185.4">VCC = 5 V</text>
<text x="177.2" y="185.4">1</text>
<text x="184.9" y="185.4">µs</text>
<text x="72.1" y="191">RESET</text>
<text x="174.9" y="190.8">0.2</text>
<text x="18.3" y="193.3">t</text>
<text x="18.3" y="193.3">tr</text>
<text x="29.9" y="193.3">Rise time</text>
<text x="72.1" y="196.1">RESET</text>
<text x="89" y="193.3">VCC = 5 V</text>
<text x="89" y="193.3">VCC = 5 V,</text>
<text x="120.3" y="193.3">See Note 5</text>
<text x="174.9" y="195.9">3.5</text>
<text x="184.9" y="193.3">µs</text>
<text x="18.3" y="203.5">tf</text>
<text x="29.9" y="203.5">Fall time</text>
<text x="72.1" y="201.1">RESET</text>
<text x="89" y="203.5">VCC = 5 V</text>
<text x="89" y="203.5">VCC = 5 V,</text>
<text x="120.3" y="203.5">See Note 5</text>
<text x="174.9" y="200.9">3.5</text>
<text x="184.9" y="203.5">µs</text>
<text x="72.1" y="206.2">RESET</text>
<text x="174.9" y="206">0.2</text>
<text x="15.9" y="210.2">‡ All switching characteristics are measured with 0.1-µF capacitors connected at REF and V</text>
<text x="15.9" y="214.4">NOTE 5:</text>
<text x="29.2" y="214.4">The rise and fall times are measured with a 4.7-kΩ load resistor at RESET and RESET.</text>
<text x="130.2" y="211.6">CC to GND.</text>
<text x="15.9" y="270.8">4</text>
</g>
<text font-size="2.5" x="15.8" y="22.7">SLVS028G – APRIL 1983 – REVISED MAY 2001</text>
<g font-size="2.1">
<text x="76.3" y="271">POST OFFICE BOX 655303</text>
<text x="105.9" y="271">DALLAS, TEXAS 75265</text>
</g>
</svg>
